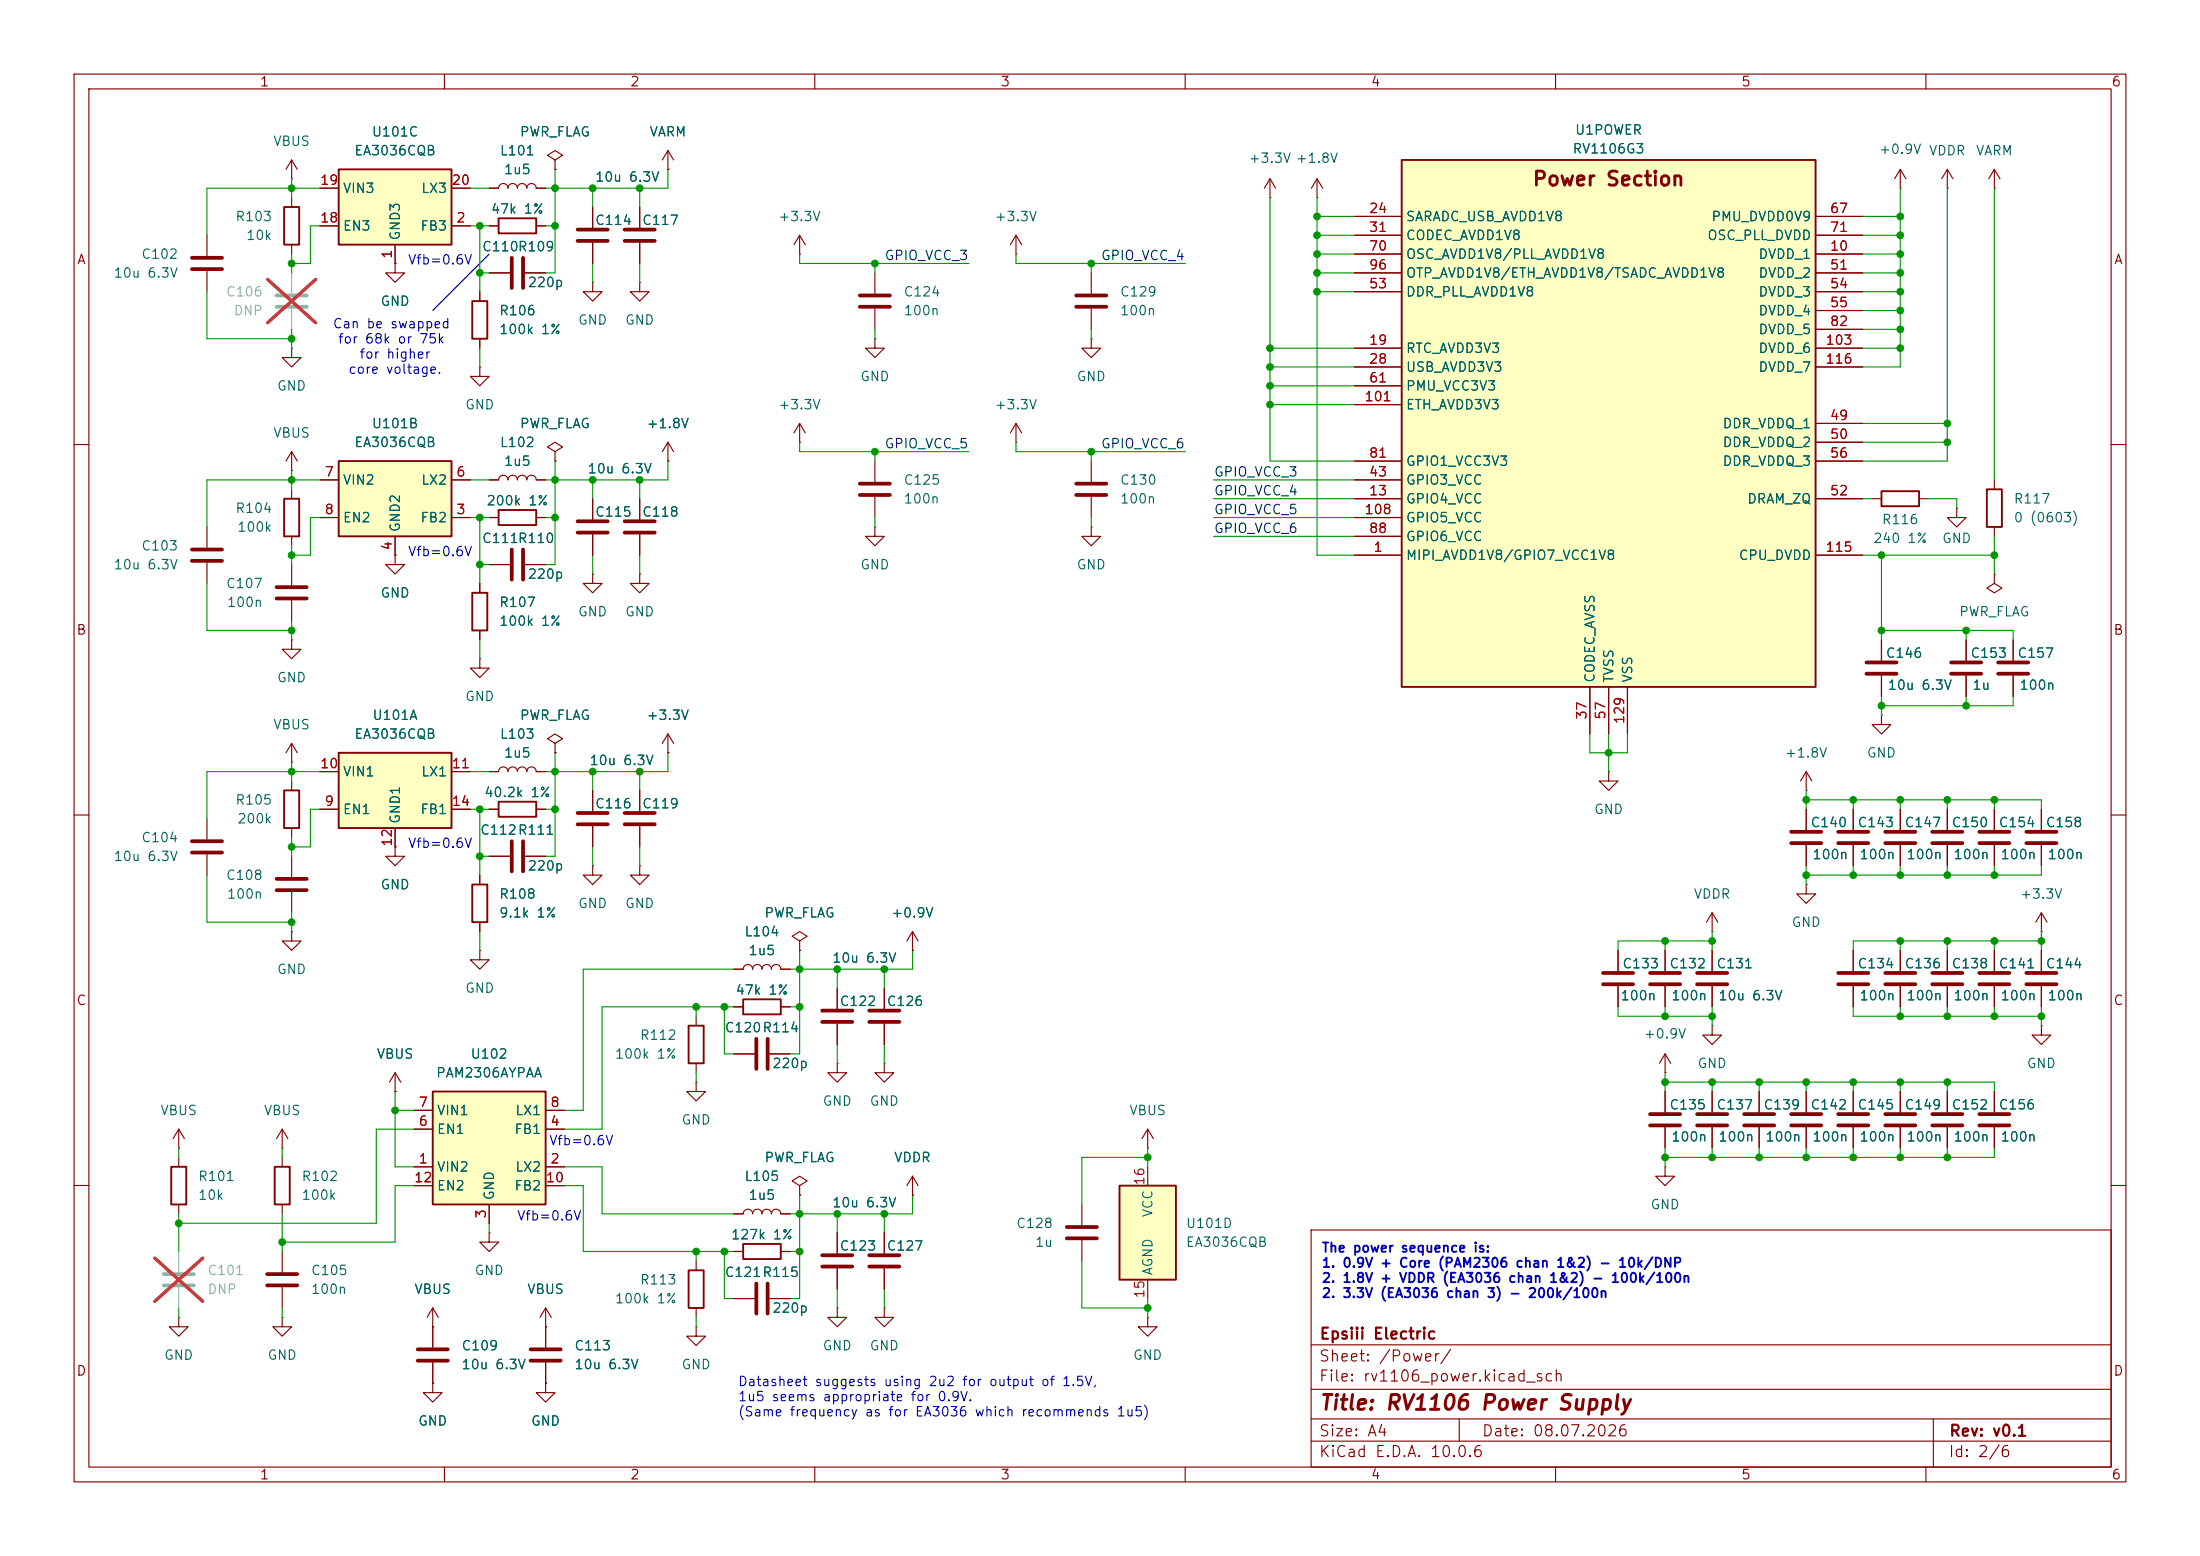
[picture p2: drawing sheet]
<svg xmlns="http://www.w3.org/2000/svg" width="297mm" height="210mm" viewBox="0 0 297 210" stroke-linecap="round" stroke-linejoin="round" font-family="sans-serif">
<g fill="none" stroke="#840000" stroke-width=".15">
<path d="M10 10h277v190h-277zM12 12h273v186h-273zM60 10v2M110 10v2M160 10v2M210 10v2M260 10v2M10 60h2M285 60h2M10 110h2M285 110h2M10 160h2"/>
<path d="M177 166h108v32h-108zM285 160h2M60 198v2M110 198v2M160 198v2M177 194.5h108M177 191.5h108M177 187.5h108M177 181.5h108M197 191.5v3M210 198v2M260 198v2"/>
<path d="M261 191.5v6.5"/>
</g>
<path d="M58.4 147.3h15.3v15.3h-15.3z" fill="#ffffc2"/>
<path d="M67.3 108.2h5.1v2h-5.1zM37.1 157.5h2v5.1h-2zM58.4 147.3h15.3v15.3h-15.3z" fill="none" stroke="#840000" stroke-width=".25"/>
<g fill="none" stroke="#840000" stroke-width=".15">
<path d="M107.9 34.3h.1M107.9 31.8l-.7 1.2M107.9 31.8l.8 1.2M107.9 31.8v2.5M147.3 36.8v2.8M118.1 45.7v1.3h1.3l-1.3 1.3-1.3-1.3h1.3M118.1 45.7h.1M147.3 41.7v2.8M147.3 62.2v2.8M147.3 67.1v2.8M64.8 88.9v1.3h1.2l-1.2 1.2-1.3-1.2h1.3M64.8 88.9h.1"/>
<path d="M90.2 99.1l-.8 1.2M90.2 99.1l.7 1.2M90.2 99.1v2.5M39.4 115.6v2.8M53.3 114.3v1.3h1.3l-1.3 1.2-1.2-1.2h1.2M53.3 114.3h.1M66 104.1h1.3a.64 .64 0 0 1 .6-.6 .64 .64 0 0 1 .7 .6 .64 .64 0 0 1 .6-.6 .64 .64 0 0 1 .6 .6 .64 .64 0 0 1 .7-.6 .64 .64 0 0 1 .6 .6 .64 .64 0 0 1 .7-.6 .64 .64 0 0 1 .6 .6h1.3M66 109.2h1.3M72.4 109.2h1.3M74.9 100.3l1-.6-1-.6-1 .6 1 .6v1.3M74.9 101.6h.1M90.2 101.6h.1"/>
<path d="M39.4 125.7v1.3h1.2l-1.2 1.3-1.3-1.3h1.3M39.4 125.7h.1M39.4 120.4v2.8M64.8 128.3v1.2h1.2l-1.2 1.3-1.3-1.3h1.3M64.8 128.3h.1M38.1 154.9h.1M38.1 152.4l-.8 1.3M38.1 152.4l.8 1.3M38.1 152.4v2.5M38.1 156.2v1.3M53.3 147.3h.1M53.3 144.8l-.7 1.3"/>
<path d="M53.3 144.8l.8 1.3M53.3 144.8v2.5M55.9 157.5h2.5M55.9 152.4h2.5M55.9 149.9h2.5M73.7 157.5h2.5M73.7 152.4h2.5M73.7 149.9h2.5M38.1 162.6v1.2M55.9 160h2.5M66 162.6v2.5M73.7 160h2.5"/>
</g>
<path d="M145.3 39.9h4.1M145.3 41.4h4.1M145.3 65.3h4.1M145.3 66.8h4.1M37.3 118.6h4.1M37.3 120.1h4.1" fill="none" stroke="#840000" stroke-width=".51"/>
<path d="M189.2 21.6h55.9v71.1h-55.9z" fill="#ffffc2"/>
<path d="M189.2 21.6h55.9v71.1h-55.9zM38.4 106.7h2v5.1h-2zM63.8 119.4h2v5.1h-2zM23.1 157.5h2v5.1h-2z" fill="none" stroke="#840000" stroke-width=".25"/>
<g fill="none" stroke="#840000" stroke-width=".15">
<path d="M118.1 36.8v2.8M182.9 34.3h6.3M182.9 29.2h6.3M182.9 31.8h6.3M182.9 36.8h6.3M182.9 39.4h6.3M245.1 34.3h6.4M245.1 29.2h6.4M245.1 31.8h6.4M245.1 36.8h6.4M245.1 39.4h6.4M118.1 41.7v2.8"/>
<path d="M182.9 47h6.3M182.9 49.5h6.3M182.9 52.1h6.3M182.9 54.6h6.3M245.1 47h6.4M245.1 49.5h6.4M245.1 57.2h6.4M245.1 59.7h6.4M245.1 41.9h6.4M245.1 44.5h6.4M27.9 71.1v2.8M27.9 75.9v2.8"/>
<path d="M39.4 76.2v2.8M118.1 71.1v1.3h1.3l-1.3 1.3-1.3-1.3h1.3M118.1 71.1h.1M118.1 62.2v2.8M118.1 67.1v2.8M147.3 71.1v1.3h1.3l-1.3 1.3-1.3-1.3h1.3M147.3 71.1h.1M182.9 74.9h6.3M182.9 67.3h6.3M182.9 64.8h6.3M182.9 62.2h6.3M182.9 72.4h6.3"/>
<path d="M182.9 69.9h6.3M245.1 74.9h6.4M245.1 67.3h6.4M245.1 62.2h6.4M39.4 86.4v1.2h1.2l-1.2 1.3-1.3-1.3h1.3M39.4 86.4h.1M39.4 81v2.8M214.6 92.7v6.4M217.2 92.7v6.4M219.7 92.7v6.4M27.9 110.5v2.8M27.9 115.3v2.8"/>
<path d="M39.4 102.9h.1M39.4 100.3v2.6M39.4 105.4v1.3M39.4 111.8v1.2M39.4 100.3l-.8 1.3M39.4 100.3l.7 1.3M64.8 118.1v1.3M66 115.6h2.8M70.9 115.6h2.8M64.8 124.5v1.2M107.9 127l1.1-.6-1.1-.7-1 .7 1 .6v1.3M107.9 128.3h.1"/>
<path d="M119.4 133.4v2.7M119.4 138.2v2.8M123.2 128.3h.1M123.2 125.7l-.8 1.3M123.2 125.7l.8 1.3M123.2 125.7v2.6M24.1 154.9h.1M24.1 152.4l-.7 1.3M24.1 152.4l.8 1.3M24.1 152.4v2.5M24.1 156.2v1.3M24.1 162.6v1.2"/>
<path d="M38.1 168.9v2.8M38.1 173.7v2.8M58.4 179.1v2.8M73.7 179.1h.1M73.7 176.5l-.8 1.3M73.7 176.5l.7 1.3M73.7 176.5v5.4M58.4 183.9v2.8M73.7 186.7v1.3h1.2l-1.2 1.2-1.3-1.2h1.3M73.7 186.7h.1M73.7 183.9v2.8"/>
</g>
<g fill="none" stroke="#840000" stroke-width=".51">
<path d="M116.1 39.9h4M116.1 41.4h4M25.9 75.7h4.1M25.9 74.2h4.1M37.3 79.2h4.1M116.1 65.3h4M116.1 66.8h4M37.3 80.8h4.1M25.9 115.1h4.1M25.9 113.5h4.1M69.1 113.5v4.1M70.6 113.5v4.1"/>
<path d="M117.3 137.9h4.1M117.3 136.4h4.1M36.1 173.5h4M36.1 172h4M56.4 183.6h4.1M56.4 182.1h4.1M71.6 183.6h4.1M71.6 182.1h4.1"/>
</g>
<path d="M45.7 101.6h15.3v10.2h-15.3z" fill="#ffffc2"/>
<path d="M254 66.3h5.1v2h-5.1zM268.2 66h2.1v5.1h-2.1zM45.7 101.6h15.3v10.2h-15.3zM93 138.4h2v5.1h-2zM100.3 134.9h5.1v2h-5.1zM93 171.5h2v5h-2zM100.3 167.9h5.1v2h-5.1z" fill="none" stroke="#840000" stroke-width=".25"/>
<g fill="none" stroke="#840000" stroke-width=".15">
<path d="M137.2 34.3h.1M137.2 31.8v2.5M137.2 31.8l-.8 1.2M137.2 31.8l.7 1.2M171.4 26.7h.1M171.4 24.1l-.7 1.3M171.4 24.1l.8 1.3M171.4 24.1v2.6M177.8 26.7h.1M177.8 24.1l-.8 1.3M177.8 24.1l.8 1.3M177.8 24.1v2.6"/>
<path d="M256.5 25.4h.1M256.5 22.9v2.5M256.5 22.9l-.7 1.2M256.5 22.9l.8 1.2M262.9 25.4h.1M262.9 22.9v2.5M262.9 22.9l-.8 1.2M262.9 22.9l.8 1.2M269.2 25.4h.1M269.2 22.9v2.5M269.2 22.9l-.7 1.2M269.2 22.9l.8 1.2"/>
<path d="M107.9 59.7h.1M107.9 57.2l-.7 1.2M107.9 57.2l.8 1.2M107.9 57.2v2.5M137.2 59.7h.1M137.2 57.2l-.8 1.2M137.2 57.2l.7 1.2M137.2 57.2v2.5M147.3 45.7v1.3h1.3l-1.3 1.3-1.3-1.3h1.3M147.3 45.7h.1M252.7 67.3h1.3M259.1 67.3h1.2"/>
<path d="M264.2 68.6v1.3h1.2l-1.2 1.2-1.3-1.2h1.3M264.2 68.6h.1M269.2 77.5v1.2l1.1 .7-1.1 .6-1-.6 1-.7M269.2 77.5h.1M269.2 64.8v1.2M269.2 71.1v1.3M254 86.4v2.8M254 91.2v2.8M265.4 86.4v2.8M265.4 91.2v2.8M271.8 86.4v2.8M271.8 91.2v2.8"/>
<path d="M43.2 109.2h2.5M43.2 104.1h2.5M53.3 111.8v2.5M61 109.2h2.5M61 104.1h2.5M80 116.8v1.3h1.3l-1.3 1.3-1.3-1.3h1.3M80 116.8h.1M80 106.7v2.8M80 111.5v2.8M86.4 116.8v1.3h1.2l-1.2 1.3-1.3-1.3h1.3M86.4 116.8h.1M86.4 106.7v2.8"/>
<path d="M86.4 111.5v2.8M256.5 109.2v2.8M256.5 114v2.8M262.9 109.2v2.8M262.9 114v2.8M269.2 109.2v2.8M269.2 114v2.8M275.6 109.2v2.8M275.6 114v2.8M94 137.2v1.2M99.1 130.8h1.2a.64 .64 0 0 1 .7-.6 .64 .64 0 0 1 .6 .6 .64 .64 0 0 1 .6-.6 .64 .64 0 0 1 .7 .6 .64 .64 0 0 1 .6-.6 .64 .64 0 0 1 .6 .6 .64 .64 0 0 1 .7-.6 .64 .64 0 0 1 .6 .6h1.3M99.1 135.9h1.2"/>
<path d="M105.4 135.9h1.3M231.1 138.4v1.3h-1.2l1.2 1.3 1.3-1.3h-1.3M231.1 138.4h.1M256.5 128.3v2.8M256.5 133.1v2.8M262.9 128.3v2.8M262.9 133.1v2.8M269.2 128.3v2.8M269.2 133.1v2.8M275.6 125.7h.1M275.6 138.4v1.3h1.3l-1.3 1.3-1.3-1.3h1.3M275.6 138.4h.1"/>
<path d="M275.6 123.2l-.8 1.3M275.6 123.2l.8 1.3M275.6 123.2v2.5M275.6 128.3v2.8M275.6 133.1v2.8M94 146.1v1.2h-1.3l1.3 1.3 1.2-1.3h-1.2M94 146.1h.1M94 143.5v1.3M99.1 142.2h2.8M103.9 142.2h2.8M224.8 147.3v2.8M224.8 152.1v2.8"/>
<path d="M231.1 147.3v2.8M231.1 152.1v2.8M237.5 147.3v2.8M237.5 152.1v2.8M243.8 147.3v2.8M243.8 152.1v2.8M250.2 147.3v2.8M250.2 152.1v2.8M256.5 147.3v2.8M256.5 152.1v2.8M262.9 147.3v2.8M262.9 152.1v2.8"/>
<path d="M269.2 147.3v2.8M269.2 152.1v2.8M24.1 177.8v1.3h1.3l-1.3 1.2-1.2-1.2h1.2M24.1 177.8h.1M38.1 177.8v1.3h1.3l-1.3 1.2-1.3-1.2h1.3M38.1 177.8h.1M58.4 179.1h.1M58.4 176.5l-.7 1.3M58.4 176.5l.8 1.3M58.4 176.5v2.6M66 166.4v1.2h1.3l-1.3 1.3-1.2-1.3h1.2M66 166.4h.1"/>
<path d="M94 179.1v1.2h-1.3l1.3 1.3 1.2-1.3h-1.2M94 179.1h.1M94 170.2v1.3M94 176.5v1.3M99.1 163.8h1.2a.64 .64 0 0 1 .7-.6 .64 .64 0 0 1 .6 .6 .64 .64 0 0 1 .6-.6 .64 .64 0 0 1 .7 .6 .64 .64 0 0 1 .6-.6 .64 .64 0 0 1 .6 .6 .64 .64 0 0 1 .7-.6 .64 .64 0 0 1 .6 .6h1.3M99.1 175.3h2.8M99.1 168.9h1.2M103.9 175.3h2.8M105.4 168.9h1.3M58.4 186.7v1.3h1.3l-1.3 1.2-1.3-1.2h1.3M58.4 186.7h.1"/>
</g>
<g fill="none" stroke="#840000" stroke-width=".51">
<path d="M252 89.4h4M252 90.9h4M263.4 89.4h4.1M263.4 90.9h4.1M269.7 89.4h4.1M269.7 90.9h4.1M78 111.3h4M78 109.7h4M84.3 111.3h4.1M84.3 109.7h4.1M254.5 112.3h4.1M254.5 113.8h4.1"/>
<path d="M260.9 112.3h4M260.9 113.8h4M267.2 112.3h4.1M267.2 113.8h4.1M273.6 112.3h4M273.6 113.8h4M254.5 131.3h4.1M254.5 132.8h4.1M260.9 131.3h4M260.9 132.8h4M267.2 131.3h4.1M267.2 132.8h4.1"/>
<path d="M273.6 131.3h4M273.6 132.8h4M102.1 140.2v4.1M103.6 140.2v4.1M222.8 150.4h4M222.8 151.9h4M229.1 150.4h4.1M229.1 151.9h4.1M235.5 150.4h4M235.5 151.9h4M241.8 150.4h4.1M241.8 151.9h4.1"/>
<path d="M248.2 150.4h4M248.2 151.9h4M254.5 150.4h4.1M254.5 151.9h4.1M260.9 150.4h4M260.9 151.9h4M267.2 150.4h4.1M267.2 151.9h4.1M102.1 173.2v4.1M103.6 173.2v4.1"/>
</g>
<path d="M22.1 173.5h4.1M22.1 172h4.1" fill="none" stroke="#a1a1a1" stroke-width=".51"/>
<path d="M24.1 168.9v2.8M24.1 173.7v2.8" fill="none" stroke="#a1a1a1" stroke-width=".15"/>
<path d="M20.9 169.8l6.5 5.8M27.4 169.8l-6.5 5.8" fill="none" stroke="#e12e31" stroke-width=".46"/>
<path d="M45.7 62.2h15.3v10.2h-15.3z" fill="#ffffc2"/>
<path d="M38.4 67.3h2v5.1h-2zM45.7 62.2h15.3v10.2h-15.3zM67.3 68.8h5.1v2.1h-5.1zM63.8 80h2v5.1h-2z" fill="none" stroke="#840000" stroke-width=".25"/>
<g fill="none" stroke="#840000" stroke-width=".15">
<path d="M66 25.4h1.3a.64 .64 0 0 1 .6-.6 .64 .64 0 0 1 .7 .6 .64 .64 0 0 1 .6-.6 .64 .64 0 0 1 .6 .6 .64 .64 0 0 1 .7-.6 .64 .64 0 0 1 .6 .6 .64 .64 0 0 1 .7-.6 .64 .64 0 0 1 .6 .6h1.3M74.9 21.6l1-.6-1-.7-1 .7 1 .6v1.3M74.9 22.9h.1M80 27.9v2.8M80 32.8v2.8M86.4 27.9v2.8M86.4 32.8v2.8M39.4 47v1.3h1.2l-1.2 1.2-1.3-1.2h1.3M39.4 47h.1M39.4 63.5h.1M39.4 61v2.5M39.4 66v1.3"/>
<path d="M39.4 72.4v1.3M39.4 61l-.8 1.2M39.4 61l.7 1.2M43.2 69.9h2.5M43.2 64.8h2.5M53.3 72.4v2.5M61 69.9h2.5M61 64.8h2.5M64.8 78.7v1.3M66 64.8h1.3a.64 .64 0 0 1 .6-.7 .64 .64 0 0 1 .7 .7 .64 .64 0 0 1 .6-.7 .64 .64 0 0 1 .6 .7 .64 .64 0 0 1 .7-.7 .64 .64 0 0 1 .6 .7 .64 .64 0 0 1 .7-.7 .64 .64 0 0 1 .6 .7h1.3M66 69.9h1.3M66 76.2h2.8"/>
<path d="M70.9 76.2h2.8M72.4 69.9h1.3M74.9 61l1-.7-1-.6-1 .6 1 .7v1.2M74.9 62.2h.1M80 77.5v1.2h1.3l-1.3 1.3-1.3-1.3h1.3M80 77.5h.1M80 67.3v2.8M80 72.1v2.8M86.4 77.5v1.2h1.2l-1.2 1.3-1.3-1.3h1.3M86.4 77.5h.1M64.8 85.1v1.3M217.2 104.1v1.3h1.2l-1.2 1.3-1.3-1.3h1.3"/>
<path d="M217.2 104.1h.1M113 133.4v2.7M113 138.2v2.8M218.4 128.3v2.8M218.4 133.1v2.8M113 143.5v1.3h1.3l-1.3 1.3-1.2-1.3h1.2M113 143.5h.1M119.4 143.5v1.3h1.2l-1.2 1.3-1.3-1.3h1.3M119.4 143.5h.1M123.2 158.8l-.8 1.2M123.2 158.8l.8 1.2M123.2 158.8v2.5"/>
<path d="M154.9 154.9h.1M154.9 152.4l-.7 1.3M154.9 152.4l.8 1.3M154.9 152.4v2.5M224.8 157.5v1.3h1.3l-1.3 1.2-1.3-1.2h1.3M224.8 157.5h.1M224.8 144.8h.1M224.8 142.2l-.8 1.3M224.8 142.2l.8 1.3M224.8 142.2v2.6M107.9 160l1.1-.6-1.1-.6-1 .6 1 .6v1.3M107.9 161.3h.1"/>
<path d="M113 176.5v1.3h1.3l-1.3 1.3-1.2-1.3h1.2M113 176.5h.1M113 166.4v2.8M113 171.2v2.8M119.4 176.5v1.3h1.2l-1.2 1.3-1.3-1.3h1.3M119.4 176.5h.1M119.4 166.4v2.8M119.4 171.2v2.8M123.2 161.3h.1M154.9 177.8v1.3h1.3l-1.3 1.2-1.2-1.2h1.2M154.9 177.8h.1"/>
</g>
<g fill="none" stroke="#840000" stroke-width=".51">
<path d="M78 32.5h4M78 31h4M84.3 32.5h4.1M84.3 31h4.1M69.1 74.2v4M70.6 74.2v4M78 71.9h4M78 70.4h4M111 137.9h4.1M111 136.4h4.1M216.4 131.3h4.1M216.4 132.8h4.1"/>
<path d="M111 170.9h4.1M111 169.4h4.1M117.3 170.9h4.1M117.3 169.4h4.1"/>
</g>
<path d="M37.3 39.9h4.1M37.3 41.4h4.1" fill="none" stroke="#a1a1a1" stroke-width=".51"/>
<path d="M39.4 36.8v2.8M39.4 41.7v2.8" fill="none" stroke="#a1a1a1" stroke-width=".15"/>
<path d="M36.1 37.7l6.5 5.9M42.6 37.7l-6.5 5.9" fill="none" stroke="#e12e31" stroke-width=".46"/>
<path d="M151.1 160h7.6v12.7h-7.6z" fill="#ffffc2"/>
<path d="M38.4 27.9h2v5.1h-2zM67.3 29.5h5.1v2h-5.1zM63.8 40.6h2v5.1h-2zM151.1 160h7.6v12.7h-7.6z" fill="none" stroke="#840000" stroke-width=".25"/>
<g fill="none" stroke="#840000" stroke-width=".15">
<path d="M27.9 31.8v2.7M27.9 36.6v2.8M39.4 24.1h.1M39.4 21.6l-.8 1.3M39.4 21.6l.7 1.3M39.4 21.6v2.5M39.4 26.7v1.2M39.4 33v1.3M64.8 39.4v1.2M66 36.8h2.8M66 30.5h1.3M70.9 36.8h2.8"/>
<path d="M72.4 30.5h1.3M80 38.1v1.3h1.3l-1.3 1.2-1.3-1.2h1.3M80 38.1h.1M86.4 38.1v1.3h1.2l-1.2 1.2-1.3-1.2h1.3M86.4 38.1h.1M90.2 22.9h.1M90.2 20.3l-.8 1.3M90.2 20.3l.7 1.3M90.2 20.3v2.6M64.8 49.5v1.3h1.2l-1.2 1.3-1.3-1.3h1.3M64.8 49.5h.1M64.8 45.7v1.3"/>
<path d="M90.2 59.7v2.5M90.2 59.7l-.8 1.3M90.2 59.7l.7 1.3M53.3 74.9v1.3h1.3l-1.3 1.3-1.2-1.3h1.2M53.3 74.9h.1M86.4 67.3v2.8M86.4 72.1v2.8M90.2 62.2h.1M254 96.5v1.3h1.3l-1.3 1.3-1.3-1.3h1.3M254 96.5h.1M243.8 119.4v1.3h1.3l-1.3 1.2-1.2-1.2h1.2M243.8 119.4h.1"/>
<path d="M243.8 109.2v2.8M243.8 114v2.8M250.2 109.2v2.8M250.2 114v2.8M224.8 128.3v2.8M224.8 133.1v2.8M231.1 128.3v2.8M231.1 133.1v2.8M250.2 128.3v2.8M250.2 133.1v2.8M154.9 157.5v2.5M146 162.6v2.8"/>
<path d="M146 167.4v2.8M154.9 172.7v2.6"/>
</g>
<g fill="none" stroke="#840000" stroke-width=".51">
<path d="M25.9 36.3h4.1M25.9 34.8h4.1M69.1 34.8v4.1M70.6 34.8v4.1M84.3 71.9h4.1M84.3 70.4h4.1M241.8 112.3h4.1M241.8 113.8h4.1M248.2 112.3h4M248.2 113.8h4M222.8 131.3h4M222.8 132.8h4"/>
<path d="M229.1 131.3h4.1M229.1 132.8h4.1M248.2 131.3h4M248.2 132.8h4M144 167.1h4.1M144 165.6h4.1"/>
</g>
<path d="M45.7 22.9h15.3v10.1h-15.3z" fill="#ffffc2"/>
<path d="M45.7 22.9h15.3v10.1h-15.3z" fill="none" stroke="#840000" stroke-width=".25"/>
<g fill="none" stroke="#840000" stroke-width=".15">
<path d="M43.2 30.5h2.5M43.2 25.4h2.5M53.3 35.6v1.2h1.3l-1.3 1.3-1.2-1.3h1.2M53.3 35.6h.1M53.3 33v2.6M61 30.5h2.5M61 25.4h2.5M64.8 39.4v1.2M66 30.5h1.3M66 25.4h1.3M66 36.8h2.8M70.9 36.8h2.8"/>
<path d="M72.4 30.5h1.3M72.4 25.4h1.3M74.9 22.9h.1M80 27.9v2.8M80 32.8v2.8M86.4 27.9v2.8M86.4 32.8v2.8M90.2 22.9h.1M182.9 36.8h6.3M182.9 34.3h6.3M182.9 29.2h6.3M182.9 31.8h6.3"/>
<path d="M182.9 39.4h6.3M245.1 36.8h6.4M245.1 34.3h6.4M245.1 29.2h6.4M245.1 31.8h6.4M245.1 39.4h6.4M64.8 45.7v1.3M182.9 47h6.3M182.9 49.5h6.3M182.9 52.1h6.3M182.9 54.6h6.3M245.1 47h6.4"/>
<path d="M245.1 49.5h6.4M245.1 57.2h6.4M245.1 59.7h6.4M245.1 41.9h6.4M245.1 44.5h6.4M43.2 64.8h2.5M43.2 69.9h2.5M53.3 74.9h.1M53.3 72.4v2.5M61 64.8h2.5M61 69.9h2.5M64.8 78.7v1.3"/>
<path d="M66 64.8h1.3M66 69.9h1.3M66 76.2h2.8M70.9 76.2h2.8M72.4 64.8h1.3M72.4 69.9h1.3M74.9 62.2h.1M80 67.3v2.8M80 72.1v2.8M86.4 67.3v2.8M86.4 72.1v2.8M90.2 62.2h.1"/>
<path d="M182.9 64.8h6.3M182.9 69.9h6.3M182.9 74.9h6.3M182.9 67.3h6.3M182.9 62.2h6.3M182.9 72.4h6.3M245.1 74.9h6.4M245.1 67.3h6.4M245.1 62.2h6.4M64.8 85.1v1.3M214.6 92.7v6.4M217.2 92.7v6.4"/>
<path d="M219.7 92.7v6.4M254 86.4v2.8M254 91.2v2.8M265.4 86.4v2.8M265.4 91.2v2.8M271.8 86.4v2.8M271.8 91.2v2.8M43.2 109.2h2.5M43.2 104.1h2.5M53.3 114.3h.1M53.3 111.8v2.5M61 109.2h2.5"/>
<path d="M61 104.1h2.5M64.8 118.1v1.3M66 115.6h2.8M66 109.2h1.3M66 104.1h1.3M70.9 115.6h2.8M72.4 109.2h1.3M72.4 104.1h1.3M74.9 101.6h.1M80 106.7v2.8M80 111.5v2.8M86.4 106.7v2.8"/>
<path d="M86.4 111.5v2.8M90.2 101.6h.1M243.8 106.7h.1M243.8 104.1l-.7 1.3M243.8 104.1l.8 1.3M243.8 104.1v2.6M243.8 109.2v2.8M243.8 114v2.8M250.2 109.2v2.8M250.2 114v2.8M256.5 109.2v2.8M256.5 114v2.8"/>
<path d="M262.9 109.2v2.8M262.9 114v2.8M269.2 109.2v2.8M269.2 114v2.8M275.6 109.2v2.8M275.6 114v2.8M64.8 124.5v1.2M99.1 135.9h1.2M99.1 130.8h1.2M105.4 135.9h1.3M105.4 130.8h1.3M107.9 128.3h.1"/>
<path d="M113 133.4v2.7M113 138.2v2.8M119.4 133.4v2.7M119.4 138.2v2.8M123.2 128.3h.1M218.4 128.3v2.8M218.4 133.1v2.8M224.8 128.3v2.8M224.8 133.1v2.8M231.1 125.7h.1M231.1 123.2l.8 1.3M231.1 123.2l-.7 1.3"/>
<path d="M231.1 123.2v2.5M231.1 128.3v2.8M231.1 133.1v2.8M250.2 128.3v2.8M250.2 133.1v2.8M256.5 128.3v2.8M256.5 133.1v2.8M262.9 128.3v2.8M262.9 133.1v2.8M269.2 128.3v2.8M269.2 133.1v2.8M275.6 128.3v2.8"/>
<path d="M275.6 133.1v2.8M53.3 147.3h.1M55.9 157.5h2.5M55.9 152.4h2.5M55.9 149.9h2.5M73.7 157.5h2.5M73.7 152.4h2.5M73.7 149.9h2.5M99.1 142.2h2.8M103.9 142.2h2.8M224.8 147.3v2.8M224.8 152.1v2.8"/>
<path d="M231.1 147.3v2.8M231.1 152.1v2.8M237.5 147.3v2.8M237.5 152.1v2.8M243.8 147.3v2.8M243.8 152.1v2.8M250.2 147.3v2.8M250.2 152.1v2.8M256.5 147.3v2.8M256.5 152.1v2.8M262.9 147.3v2.8M262.9 152.1v2.8"/>
<path d="M269.2 147.3v2.8M269.2 152.1v2.8M55.9 160h2.5M58.4 179.1h.1M58.4 179.1v2.8M66 162.6v2.5M73.7 179.1h.1M73.7 160h2.5M73.7 179.1v2.8M99.1 175.3h2.8M99.1 168.9h1.2M99.1 163.8h1.2"/>
<path d="M103.9 175.3h2.8M105.4 168.9h1.3M105.4 163.8h1.3M107.9 161.3h.1M113 166.4v2.8M113 171.2v2.8M119.4 166.4v2.8M119.4 171.2v2.8M123.2 161.3h.1M58.4 186.7h.1M58.4 183.9v2.8M73.7 186.7h.1"/>
<path d="M73.7 183.9v2.8"/>
</g>
<path d="M66 34.3l-7.6 7.6" fill="none" stroke="#0000c2" stroke-width=".15"/>
<g fill="none" stroke="#009600" stroke-width=".15">
<path d="M27.9 39.4v6.3h11.5M39.4 24.1v2.6M39.4 34.3v2.5M43.2 30.5h-1.3v5.1h-2.5M43.2 25.4h-15.3v6.4M63.5 25.4h2.5M63.5 30.5h2.5M64.8 36.8h1.2M64.8 30.5v8.9M73.7 30.5h1.2M74.9 22.9v13.9h-1.2M80 25.4v2.5"/>
<path d="M80 35.6v2.5M86.4 25.4v2.5M86.4 35.6v2.5M90.2 22.9v2.5h-16.5M107.9 34.3v1.3h22.9M118.1 35.6v1.2M137.2 34.3v1.3h22.8M147.3 35.6v1.2M171.4 26.7v35.5h11.5M177.8 34.3h5.1M177.8 26.7v48.2h5.1M177.8 31.8h5.1"/>
<path d="M177.8 29.2h5.1M177.8 36.8h5.1M177.8 39.4h5.1M251.5 34.3h5M251.5 31.8h5M251.5 29.2h5M251.5 36.8h5M251.5 39.4h5M256.5 25.4v24.1h-5M262.9 25.4v36.8h-11.4M269.2 25.4v39.4M39.4 44.5v2.5"/>
<path d="M64.8 47v2.5M107.9 59.7v1.3h22.9M118.1 44.5v1.2M137.2 59.7v1.3h22.8M147.3 44.5v1.2M171.4 47h11.5M171.4 54.6h11.5M171.4 49.5h11.5M171.4 52.1h11.5M251.5 59.7h11.4M251.5 47h5M251.5 44.5h5"/>
<path d="M251.5 41.9h5M251.5 57.2h11.4M27.9 78.7v6.4h11.5M39.4 63.5v2.5M39.4 73.7v2.5M43.2 64.8h-15.3v6.3M43.2 69.9h-1.3v5h-2.5M63.5 64.8h2.5M63.5 69.9h2.5M64.8 69.9v8.8M64.8 76.2h1.2M73.7 69.9h1.2"/>
<path d="M74.9 62.2v14h-1.2M80 64.8v2.5M80 74.9v2.6M86.4 64.8v2.5M86.4 74.9v2.6M90.2 62.2v2.6h-16.5M118.1 61v1.2M118.1 69.9v1.2M147.3 61v1.2M147.3 69.9v1.2M163.8 67.3h19.1M163.8 64.8h19.1"/>
<path d="M163.8 72.4h19.1M163.8 69.9h19.1M251.5 67.3h1.2M251.5 74.9h17.7M254 74.9v11.5M260.3 67.3h3.9v1.3M269.2 72.4v5.1M39.4 83.8v2.6M64.8 86.4v2.5M214.6 99.1v2.5h5.1v-2.5M217.2 99.1v5M254 94v2.5"/>
<path d="M254 85.1h17.8v1.3M265.4 85.1v1.3M265.4 94v1.3M271.8 94v1.3h-17.8M27.9 118.1v6.4h11.5M39.4 102.9v2.5M39.4 113v2.6M43.2 109.2h-1.3v5.1h-2.5M43.2 104.1h-15.3v6.4M63.5 109.2h2.5M63.5 104.1h2.5M64.8 115.6h1.2"/>
<path d="M64.8 109.2v8.9M73.7 109.2h1.2M74.9 101.6v14h-1.2M80 104.1v2.6M80 114.3v2.5M86.4 104.1v2.6M86.4 114.3v2.5M90.2 101.6v2.5h-16.5M243.8 106.7v2.5M243.8 116.8v2.6M243.8 108h31.8v1.2M250.2 108v1.2"/>
<path d="M250.2 116.8v1.3M256.5 108v1.2M256.5 116.8v1.3M262.9 108v1.2M262.9 116.8v1.3M269.2 108v1.2M269.2 116.8v1.3M275.6 116.8v1.3h-31.8M39.4 123.2v2.5M64.8 125.7v2.6M94 135.9v1.3M97.8 135.9v6.3h1.3"/>
<path d="M99.1 130.8h-20.4v19.1h-2.5M99.1 135.9h-17.8v16.5h-5.1M106.7 135.9h1.2M107.9 128.3v13.9h-1.2M113 130.8v2.6M119.4 130.8v2.6M123.2 128.3v2.5h-16.5M218.4 135.9v1.3h12.7M224.8 127v1.3M224.8 135.9v1.3M231.1 127h-12.7v1.3M231.1 125.7v2.6"/>
<path d="M231.1 135.9v2.5M250.2 135.9v1.3h25.4M256.5 127v1.3M256.5 135.9v1.3M262.9 127v1.3M262.9 135.9v1.3M269.2 127v1.3M269.2 135.9v1.3M275.6 127h-25.4v1.3M275.6 125.7v2.6M275.6 135.9v2.5M24.1 154.9v1.3"/>
<path d="M38.1 154.9v1.3M53.3 147.3v10.2h2.6M53.3 149.9h2.6M55.9 152.4h-5.1v12.7h-26.7M76.2 157.5h5.1v6.3h17.8M94 144.8v1.3M113 141v2.5M119.4 141v2.5M154.9 156.2h-8.9v6.4M154.9 154.9v2.6M224.8 146.1h44.4v1.2M224.8 144.8v2.5"/>
<path d="M224.8 154.9v2.6M231.1 146.1v1.2M231.1 154.9v1.3M237.5 146.1v1.2M237.5 154.9v1.3M243.8 146.1v1.2M243.8 154.9v1.3M250.2 146.1v1.2M250.2 154.9v1.3M256.5 146.1v1.2M256.5 154.9v1.3M262.9 146.1v1.2"/>
<path d="M262.9 154.9v1.3M269.2 154.9v1.3h-44.4M24.1 163.8v5.1M24.1 176.5v1.3M38.1 163.8v5.1M38.1 176.5v1.3M55.9 160h-2.6v7.6h-15.2M66 165.1v1.3M76.2 160h2.5v8.9h20.4M94 168.9v1.3M94 177.8v1.3M97.8 168.9v6.4h1.3"/>
<path d="M106.7 168.9h1.2M107.9 161.3v14h-1.2M113 163.8v2.6M113 174v2.5M119.4 163.8v2.6M119.4 174v2.5M123.2 161.3v2.5h-16.5M146 170.2v6.3h8.9M154.9 175.3v2.5"/>
</g>
<g fill="#009600" stroke="#009600" stroke-width=".14">
<circle cx="64.8" cy="30.5" r=".46"/>
<circle cx="86.4" cy="25.4" r=".46"/>
<circle cx="74.9" cy="30.5" r=".46"/>
<circle cx="74.9" cy="25.4" r=".46"/>
<circle cx="80" cy="25.4" r=".46"/>
<circle cx="80" cy="64.8" r=".46"/>
<circle cx="86.4" cy="64.8" r=".46"/>
<circle cx="64.8" cy="69.9" r=".46"/>
<circle cx="74.9" cy="64.8" r=".46"/>
<circle cx="74.9" cy="69.9" r=".46"/>
<circle cx="64.8" cy="76.2" r=".46"/>
<circle cx="39.4" cy="35.6" r=".46"/>
<circle cx="39.4" cy="45.7" r=".46"/>
<circle cx="64.8" cy="36.8" r=".46"/>
<circle cx="39.4" cy="25.4" r=".46"/>
<circle cx="39.4" cy="64.8" r=".46"/>
<circle cx="39.4" cy="85.1" r=".46"/>
<circle cx="39.4" cy="74.9" r=".46"/>
<circle cx="39.4" cy="104.1" r=".46"/>
<circle cx="74.9" cy="109.2" r=".46"/>
<circle cx="74.9" cy="104.1" r=".46"/>
<circle cx="64.8" cy="115.6" r=".46"/>
<circle cx="64.8" cy="109.2" r=".46"/>
<circle cx="80" cy="104.1" r=".46"/>
<circle cx="86.4" cy="104.1" r=".46"/>
<circle cx="39.4" cy="124.5" r=".46"/>
<circle cx="39.4" cy="114.3" r=".46"/>
<circle cx="53.3" cy="149.9" r=".46"/>
<circle cx="24.1" cy="165.1" r=".46"/>
<circle cx="38.1" cy="167.6" r=".46"/>
<circle cx="94" cy="168.9" r=".46"/>
<circle cx="97.8" cy="168.9" r=".46"/>
<circle cx="107.9" cy="163.8" r=".46"/>
<circle cx="113" cy="163.8" r=".46"/>
<circle cx="107.9" cy="168.9" r=".46"/>
<circle cx="107.9" cy="135.9" r=".46"/>
<circle cx="113" cy="130.8" r=".46"/>
<circle cx="107.9" cy="130.8" r=".46"/>
<circle cx="94" cy="135.9" r=".46"/>
<circle cx="97.8" cy="135.9" r=".46"/>
<circle cx="256.5" cy="36.8" r=".46"/>
<circle cx="256.5" cy="47" r=".46"/>
<circle cx="256.5" cy="31.8" r=".46"/>
<circle cx="256.5" cy="34.3" r=".46"/>
<circle cx="256.5" cy="41.9" r=".46"/>
<circle cx="256.5" cy="44.5" r=".46"/>
<circle cx="262.9" cy="57.2" r=".46"/>
<circle cx="256.5" cy="39.4" r=".46"/>
<circle cx="256.5" cy="29.2" r=".46"/>
<circle cx="217.2" cy="101.6" r=".46"/>
<circle cx="254" cy="95.3" r=".46"/>
<circle cx="254" cy="85.1" r=".46"/>
<circle cx="256.5" cy="108" r=".46"/>
<circle cx="250.2" cy="108" r=".46"/>
<circle cx="262.9" cy="108" r=".46"/>
<circle cx="269.2" cy="118.1" r=".46"/>
<circle cx="269.2" cy="108" r=".46"/>
<circle cx="269.2" cy="74.9" r=".46"/>
<circle cx="254" cy="74.9" r=".46"/>
<circle cx="250.2" cy="118.1" r=".46"/>
<circle cx="243.8" cy="108" r=".46"/>
<circle cx="243.8" cy="118.1" r=".46"/>
<circle cx="265.4" cy="85.1" r=".46"/>
<circle cx="265.4" cy="95.3" r=".46"/>
<circle cx="262.9" cy="118.1" r=".46"/>
<circle cx="256.5" cy="118.1" r=".46"/>
<circle cx="269.2" cy="137.2" r=".46"/>
<circle cx="262.9" cy="137.2" r=".46"/>
<circle cx="275.6" cy="137.2" r=".46"/>
<circle cx="275.6" cy="127" r=".46"/>
<circle cx="269.2" cy="127" r=".46"/>
<circle cx="262.9" cy="127" r=".46"/>
<circle cx="256.5" cy="127" r=".46"/>
<circle cx="262.9" cy="59.7" r=".46"/>
<circle cx="250.2" cy="146.1" r=".46"/>
<circle cx="243.8" cy="156.2" r=".46"/>
<circle cx="250.2" cy="156.2" r=".46"/>
<circle cx="262.9" cy="146.1" r=".46"/>
<circle cx="256.5" cy="146.1" r=".46"/>
<circle cx="262.9" cy="156.2" r=".46"/>
<circle cx="256.5" cy="156.2" r=".46"/>
<circle cx="243.8" cy="146.1" r=".46"/>
<circle cx="256.5" cy="137.2" r=".46"/>
<circle cx="237.5" cy="146.1" r=".46"/>
<circle cx="224.8" cy="156.2" r=".46"/>
<circle cx="231.1" cy="156.2" r=".46"/>
<circle cx="237.5" cy="156.2" r=".46"/>
<circle cx="224.8" cy="146.1" r=".46"/>
<circle cx="231.1" cy="146.1" r=".46"/>
<circle cx="177.8" cy="34.3" r=".46"/>
<circle cx="177.8" cy="31.8" r=".46"/>
<circle cx="177.8" cy="36.8" r=".46"/>
<circle cx="171.4" cy="49.5" r=".46"/>
<circle cx="171.4" cy="54.6" r=".46"/>
<circle cx="171.4" cy="52.1" r=".46"/>
<circle cx="171.4" cy="47" r=".46"/>
<circle cx="177.8" cy="39.4" r=".46"/>
<circle cx="147.3" cy="35.6" r=".46"/>
<circle cx="177.8" cy="29.2" r=".46"/>
<circle cx="118.1" cy="35.6" r=".46"/>
<circle cx="118.1" cy="61" r=".46"/>
<circle cx="147.3" cy="61" r=".46"/>
<circle cx="119.4" cy="130.8" r=".46"/>
<circle cx="224.8" cy="127" r=".46"/>
<circle cx="231.1" cy="127" r=".46"/>
<circle cx="231.1" cy="137.2" r=".46"/>
<circle cx="224.8" cy="137.2" r=".46"/>
<circle cx="154.9" cy="156.2" r=".46"/>
<circle cx="154.9" cy="176.5" r=".46"/>
<circle cx="119.4" cy="163.8" r=".46"/>
</g>
<text font-size="2" fill="#840000" x="178" y="190.8">Title: RV1106 Power Supply</text>
<text font-size="1.9" fill="#840000" x="206.8" y="25.6">Power Section</text>
<g font-size="1.5" fill="#840000">
<text x="178" y="184.1">Sheet: /Power/</text>
<text x="178" y="181.1">Epsiii Electric</text>
<text x="178" y="186.8">File: rv1106_power.kicad_sch</text>
<text x="178" y="197">KiCad E.D.A. 10.0.6</text>
<text x="178" y="194.2">Size: A4</text>
<text x="200" y="194.2">Date: 08.07.2026</text>
<text x="263" y="197">Id: 2/6</text>
<text x="263" y="194.2">Rev: v0.1</text>
</g>
<g font-size="1.3" fill="#840000">
<text x="35" y="12">1</text>
<text x="85" y="12">2</text>
<text x="135" y="12">3</text>
<text x="185" y="12">4</text>
<text x="235" y="12">5</text>
<text x="285" y="12">6</text>
<text x="10.3" y="36">A</text>
<text x="285.3" y="36">A</text>
<text x="10.2" y="86">B</text>
<text x="285.2" y="86">B</text>
<text x="10.2" y="136">C</text>
<text x="285.2" y="136">C</text>
<text x="10.2" y="186">D</text>
<text x="285.2" y="186">D</text>
<text x="35" y="200">1</text>
<text x="85" y="200">2</text>
<text x="135" y="200">3</text>
<text x="185" y="200">4</text>
<text x="235" y="200">5</text>
<text x="285" y="200">6</text>
</g>
<g font-size="1.3" fill="#006464">
<text x="36.8" y="20">VBUS</text>
<text x="47.7" y="21.3">EA3036CQB</text>
<text x="50.1" y="18.7">U101C</text>
<text x="67.4" y="21.3">L101</text>
<text x="67.9" y="23.8">1u5</text>
<text x="70.1" y="18.7">PWR_FLAG</text>
<text x="87.6" y="18.7">VARM</text>
<text x="168.5" y="22.3">+3.3V +1.8V</text>
<text x="212.2" y="21">RV1106G3</text>
<text x="212.5" y="18.5">U1POWER</text>
<text x="253.6" y="21.1">+0.9V VDDR</text>
<text x="266.7" y="21.3">VARM</text>
<text x="46.2" y="26.4">VIN3</text>
<text x="56.8" y="26.4">LX3</text>
<text x="66.2" y="29.2">47k 1%</text>
<text x="80.2" y="24.8">10u 6.3V</text>
<text x="19" y="35.3">C102</text>
<text x="31.7" y="30.2">R103</text>
<text x="33.1" y="32.7">10k</text>
<text x="46.2" y="31.4">EN3</text>
<text x="54.3" y="32.5" transform="rotate(-90 54.3 32.5)">GND3</text>
<text x="56.7" y="31.4">FB3</text>
<text x="65" y="34.2">C110R109</text>
<text x="80.2" y="30.7">C114</text>
<text x="86.6" y="30.7">C117</text>
<text x="105" y="30.2">+3.3V</text>
<text x="134.2" y="30.2">+3.3V</text>
<text x="189.7" y="30.2">SARADC_USB_AVDD1V8</text>
<text x="189.7" y="32.7">CODEC_AVDD1V8</text>
<text x="189.7" y="35.3">OSC_AVDD1V8/PLL_AVDD1V8</text>
<text x="230.4" y="32.7">OSC_PLL_DVDD</text>
<text x="230.9" y="30.2">PMU_DVDD0V9</text>
<text x="237.3" y="35.3">DVDD_1</text>
<text x="15.2" y="37.8">10u 6.3V</text>
<text x="51.3" y="41.6">GND</text>
<text x="71.1" y="39.1">220p</text>
<text x="121.9" y="40.3">C124</text>
<text x="151.1" y="40.3">C129</text>
<text x="189.7" y="40.3">DDR_PLL_AVDD1V8</text>
<text x="189.7" y="37.8">OTP_AVDD1V8/ETH_AVDD1V8/TSADC_AVDD1V8</text>
<text x="237.3" y="37.8">DVDD_2</text>
<text x="237.3" y="40.3">DVDD_3</text>
<text x="67.3" y="42.9">R106</text>
<text x="67.3" y="45.4">100k 1%</text>
<text x="77.9" y="44.1">GND</text>
<text x="84.3" y="44.1">GND</text>
<text x="121.9" y="42.9">100n</text>
<text x="151.1" y="42.9">100n</text>
<text x="189.7" y="48">RTC_AVDD3V3</text>
<text x="237.3" y="42.9">DVDD_4</text>
<text x="237.3" y="45.4">DVDD_5</text>
<text x="237.3" y="48">DVDD_6</text>
<text x="37.3" y="53">GND</text>
<text x="116" y="51.8">GND</text>
<text x="145.3" y="51.8">GND</text>
<text x="189.7" y="50.5">USB_AVDD3V3</text>
<text x="189.7" y="53">PMU_VCC3V3</text>
<text x="237.3" y="50.5">DVDD_7</text>
<text x="36.8" y="59.4">VBUS</text>
<text x="50.1" y="58.1">U101B</text>
<text x="62.7" y="55.6">GND</text>
<text x="70.1" y="58.1">PWR_FLAG</text>
<text x="87.2" y="58.1">+1.8V</text>
<text x="105" y="55.6">+3.3V</text>
<text x="134.2" y="55.6">+3.3V</text>
<text x="189.7" y="55.6">ETH_AVDD3V3</text>
<text x="232.5" y="58.1">DDR_VDDQ_1</text>
<text x="46.2" y="65.7">VIN2</text>
<text x="47.7" y="60.7">EA3036CQB</text>
<text x="56.8" y="65.7">LX2</text>
<text x="67.4" y="60.7">L102</text>
<text x="67.9" y="63.2">1u5</text>
<text x="79.2" y="64.2">10u 6.3V</text>
<text x="121.9" y="65.7">C125</text>
<text x="151.1" y="65.7">C130</text>
<text x="189.7" y="65.7">GPIO3_VCC</text>
<text x="189.7" y="63.2">GPIO1_VCC3V3</text>
<text x="232.5" y="60.7">DDR_VDDQ_2</text>
<text x="232.5" y="63.2">DDR_VDDQ_3</text>
<text x="31.7" y="69.5">R104</text>
<text x="46.2" y="70.8">EN2</text>
<text x="54.3" y="71.9" transform="rotate(-90 54.3 71.9)">GND2</text>
<text x="56.7" y="70.8">FB2</text>
<text x="65.6" y="68.5">200k 1%</text>
<text x="80.2" y="70.1">C115</text>
<text x="86.6" y="70.1">C118</text>
<text x="121.9" y="68.3">100n</text>
<text x="151.1" y="68.3">100n</text>
<text x="189.7" y="68.3">GPIO4_VCC</text>
<text x="189.7" y="70.8">GPIO5_VCC</text>
<text x="235.8" y="68.3">DRAM_ZQ</text>
<text x="254" y="71.1">R116</text>
<text x="271.8" y="68.3">R117</text>
<text x="271.8" y="70.8">0 (0603)</text>
<text x="15.2" y="77.2">10u 6.3V</text>
<text x="19" y="74.6">C103</text>
<text x="31.9" y="72.1">100k</text>
<text x="65" y="73.6">C111R110</text>
<text x="116" y="77.2">GND</text>
<text x="145.3" y="77.2">GND</text>
<text x="189.7" y="75.9">MIPI_AVDD1V8/GPIO7_VCC1V8</text>
<text x="189.7" y="73.4">GPIO6_VCC</text>
<text x="234.6" y="75.9">CPU_DVDD</text>
<text x="252.8" y="73.6">240 1%</text>
<text x="262.1" y="73.6">GND</text>
<text x="30.4" y="79.7">C107</text>
<text x="30.5" y="82.2">100n</text>
<text x="51.3" y="81">GND</text>
<text x="67.3" y="82.2">R107</text>
<text x="71.1" y="78.4">220p</text>
<text x="77.9" y="83.5">GND</text>
<text x="84.3" y="83.5">GND</text>
<text x="264.4" y="83.5">PWR_FLAG</text>
<text x="67.3" y="84.8">100k 1%</text>
<text x="254.5" y="89.1">C146</text>
<text x="265.9" y="89.1">C153</text>
<text x="272.3" y="89.1">C157</text>
<text x="37.3" y="92.4">GND</text>
<text x="62.7" y="94.9">GND</text>
<text x="215.6" y="92.2" transform="rotate(-90 215.6 92.2)">CODEC_AVSS</text>
<text x="218.1" y="92.2" transform="rotate(-90 218.1 92.2)">TVSS</text>
<text x="220.7" y="92.2" transform="rotate(-90 220.7 92.2)">VSS</text>
<text x="254.7" y="93.4">10u 6.3V</text>
<text x="266.2" y="93.4">1u</text>
<text x="272.5" y="93.4">100n</text>
<text x="36.8" y="98.8">VBUS</text>
<text x="47.7" y="100">EA3036CQB</text>
<text x="50.2" y="97.5">U101A</text>
<text x="67.4" y="100">L103</text>
<text x="70.1" y="97.5">PWR_FLAG</text>
<text x="87.2" y="97.5">+3.3V</text>
<text x="46.2" y="105.1">VIN1</text>
<text x="56.8" y="105.1">LX1</text>
<text x="65.3" y="107.9">40.2k 1%</text>
<text x="67.9" y="102.6">1u5</text>
<text x="79.5" y="103.6">10u 6.3V</text>
<text x="240.9" y="102.6">+1.8V</text>
<text x="251.9" y="102.6">GND</text>
<text x="19" y="114">C104</text>
<text x="31.7" y="108.9">R105</text>
<text x="31.9" y="111.5">200k</text>
<text x="46.2" y="110.2">EN1</text>
<text x="54.3" y="111.3" transform="rotate(-90 54.3 111.3)">GND1</text>
<text x="56.7" y="110.2">FB1</text>
<text x="64.7" y="113">C112R111</text>
<text x="80.2" y="109.4">C116</text>
<text x="86.6" y="109.4">C119</text>
<text x="215.1" y="110.2">GND</text>
<text x="244.3" y="112">C140</text>
<text x="250.7" y="112">C143</text>
<text x="257" y="112">C147</text>
<text x="263.4" y="112">C150</text>
<text x="269.7" y="112">C154</text>
<text x="276.1" y="112">C158</text>
<text x="15.2" y="116.5">10u 6.3V</text>
<text x="30.4" y="119.1">C108</text>
<text x="71.1" y="117.8">220p</text>
<text x="244.6" y="116.3">100n</text>
<text x="250.9" y="116.3">100n</text>
<text x="257.3" y="116.3">100n</text>
<text x="263.6" y="116.3">100n</text>
<text x="270" y="116.3">100n</text>
<text x="276.3" y="116.3">100n</text>
<text x="30.5" y="121.6">100n</text>
<text x="51.3" y="120.3">GND</text>
<text x="67.3" y="121.6">R108</text>
<text x="67.3" y="124.2">9.1k 1%</text>
<text x="77.9" y="122.9">GND</text>
<text x="84.3" y="122.9">GND</text>
<text x="103.1" y="124.2">PWR_FLAG</text>
<text x="120.2" y="124.2">+0.9V</text>
<text x="228.6" y="121.6">VDDR</text>
<text x="241.8" y="125.4">GND</text>
<text x="272.6" y="121.6">+3.3V</text>
<text x="37.3" y="131.8">GND</text>
<text x="100.4" y="126.7">L104</text>
<text x="101" y="129.2">1u5</text>
<text x="112.3" y="130.2">10u 6.3V</text>
<text x="218.9" y="131">C133</text>
<text x="225.3" y="131">C132</text>
<text x="231.6" y="131">C131</text>
<text x="250.7" y="131">C134</text>
<text x="257" y="131">C136</text>
<text x="263.4" y="131">C138</text>
<text x="269.7" y="131">C141</text>
<text x="276.1" y="131">C144</text>
<text x="62.7" y="134.3">GND</text>
<text x="99.2" y="134.6">47k 1%</text>
<text x="113.3" y="136.1">C122</text>
<text x="119.6" y="136.1">C126</text>
<text x="218.7" y="135.3">100n</text>
<text x="225.5" y="135.3">100n</text>
<text x="231.9" y="135.3">10u 6.3V</text>
<text x="250.9" y="135.3">100n</text>
<text x="257.3" y="135.3">100n</text>
<text x="263.6" y="135.3">100n</text>
<text x="270" y="135.3">100n</text>
<text x="276.3" y="135.3">100n</text>
<text x="50.8" y="143.2">VBUS</text>
<text x="63.4" y="143.2">U102</text>
<text x="82.9" y="143.2">100k 1%</text>
<text x="86.3" y="140.7">R112</text>
<text x="97.8" y="139.6">C120R114</text>
<text x="221.8" y="140.5">+0.9V</text>
<text x="58.8" y="145.7">PAM2306AYPAA</text>
<text x="104.2" y="144.5">220p</text>
<text x="111" y="149.6">GND</text>
<text x="117.3" y="149.6">GND</text>
<text x="229.1" y="144.5">GND</text>
<text x="273.5" y="144.5">GND</text>
<text x="21.6" y="150.8">VBUS</text>
<text x="35.5" y="150.8">VBUS</text>
<text x="58.9" y="153.4">EN1</text>
<text x="58.9" y="150.8">VIN1</text>
<text x="69.4" y="153.4">FB1</text>
<text x="69.5" y="150.8">LX1</text>
<text x="91.9" y="152.1">GND</text>
<text x="152.4" y="150.8">VBUS</text>
<text x="225.3" y="150.1">C135</text>
<text x="225.5" y="154.4">100n</text>
<text x="231.6" y="150.1">C137</text>
<text x="231.9" y="154.4">100n</text>
<text x="238" y="150.1">C139</text>
<text x="238.2" y="154.4">100n</text>
<text x="244.3" y="150.1">C142</text>
<text x="244.6" y="154.4">100n</text>
<text x="250.7" y="150.1">C145</text>
<text x="250.9" y="154.4">100n</text>
<text x="257" y="150.1">C149</text>
<text x="257.3" y="154.4">100n</text>
<text x="263.4" y="150.1">C152</text>
<text x="263.6" y="154.4">100n</text>
<text x="269.7" y="150.1">C156</text>
<text x="270" y="154.4">100n</text>
<text x="26.7" y="159.7">R101</text>
<text x="40.6" y="159.7">R102</text>
<text x="58.9" y="158.4">VIN2</text>
<text x="58.9" y="161">EN2</text>
<text x="69.4" y="161">FB2</text>
<text x="69.5" y="158.4">LX2</text>
<text x="100.4" y="159.7">L105</text>
<text x="103.1" y="157.2">PWR_FLAG</text>
<text x="120.6" y="157.2">VDDR</text>
<text x="26.7" y="162.3">10k</text>
<text x="40.6" y="162.3">100k</text>
<text x="67" y="162.1" transform="rotate(-90 67 162.1)">GND</text>
<text x="98.6" y="167.6">127k 1%</text>
<text x="101" y="162.3">1u5</text>
<text x="112.3" y="163.3">10u 6.3V</text>
<text x="137.1" y="166.1">C128</text>
<text x="155.9" y="164.4" transform="rotate(-90 155.9 164.4)">VCC</text>
<text x="160" y="166.1">U101D</text>
<text x="222.7" y="163.5">GND</text>
<text x="41.9" y="172.4">C105</text>
<text x="64" y="172.4">GND</text>
<text x="86.3" y="173.7">R113</text>
<text x="97.8" y="172.7">C121R115</text>
<text x="113.3" y="169.1">C123</text>
<text x="119.6" y="169.1">C127</text>
<text x="139.6" y="168.6">1u</text>
<text x="155.9" y="172.2" transform="rotate(-90 155.9 172.2)">AGND</text>
<text x="160" y="168.6">EA3036CQB</text>
<text x="41.9" y="175">100n</text>
<text x="55.8" y="175">VBUS</text>
<text x="71.1" y="175">VBUS</text>
<text x="82.9" y="176.2">100k 1%</text>
<text x="104.2" y="177.5">220p</text>
<text x="22.1" y="183.8">GND</text>
<text x="36" y="183.8">GND</text>
<text x="62.2" y="182.6">C109</text>
<text x="62.2" y="185.1">10u 6.3V</text>
<text x="77.5" y="182.6">C113</text>
<text x="77.5" y="185.1">10u 6.3V</text>
<text x="91.9" y="185.1">GND</text>
<text x="111" y="182.6">GND</text>
<text x="117.3" y="182.6">GND</text>
<text x="152.9" y="183.8">GND</text>
<text x="56.4" y="192.7">GND</text>
<text x="71.6" y="192.7">GND</text>
</g>
<g font-size="1.3" fill="#a90000">
<text x="43.1" y="25.3">19</text>
<text x="60.9" y="25.3">20</text>
<text x="184.7" y="29.1">24</text>
<text x="246.9" y="29.1">67</text>
<text x="43.1" y="30.3">18</text>
<text x="53.2" y="35" transform="rotate(-90 53.2 35)">1</text>
<text x="61.5" y="30.3">2</text>
<text x="184.7" y="31.6">31</text>
<text x="184.7" y="34.2">70</text>
<text x="246.9" y="34.2">10</text>
<text x="246.9" y="31.6">71</text>
<text x="184.7" y="39.2">53</text>
<text x="184.7" y="36.7">96</text>
<text x="246.9" y="36.7">51</text>
<text x="246.9" y="39.2">54</text>
<text x="246.9" y="41.8">55</text>
<text x="184.7" y="46.9">19</text>
<text x="246.3" y="46.9">103</text>
<text x="246.9" y="44.3">82</text>
<text x="184.7" y="49.4">28</text>
<text x="184.7" y="51.9">61</text>
<text x="246.3" y="49.4">116</text>
<text x="184.1" y="54.5">101</text>
<text x="246.9" y="57">49</text>
<text x="246.9" y="59.6">50</text>
<text x="43.7" y="64.6">7</text>
<text x="61.5" y="64.6">6</text>
<text x="184.7" y="64.6">43</text>
<text x="184.7" y="62.1">81</text>
<text x="246.9" y="62.1">56</text>
<text x="43.7" y="69.7">8</text>
<text x="61.5" y="69.7">3</text>
<text x="184.1" y="69.7">108</text>
<text x="184.7" y="67.2">13</text>
<text x="246.9" y="67.2">52</text>
<text x="53.2" y="74.4" transform="rotate(-90 53.2 74.4)">4</text>
<text x="184.7" y="72.3">88</text>
<text x="185.3" y="74.8">1</text>
<text x="246.3" y="74.8">115</text>
<text x="214.5" y="97.2" transform="rotate(-90 214.5 97.2)">37</text>
<text x="217" y="97.2" transform="rotate(-90 217 97.2)">57</text>
<text x="219.6" y="97.8" transform="rotate(-90 219.6 97.8)">129</text>
<text x="43.1" y="104">10</text>
<text x="60.9" y="104">11</text>
<text x="43.7" y="109.1">9</text>
<text x="60.9" y="109.1">14</text>
<text x="53.2" y="114.4" transform="rotate(-90 53.2 114.4)">12</text>
<text x="56.4" y="149.7">7</text>
<text x="74.2" y="149.7">8</text>
<text x="56.4" y="152.3">6</text>
<text x="74.2" y="152.3">4</text>
<text x="55.8" y="159.9">12</text>
<text x="56.4" y="157.3">1</text>
<text x="73.6" y="159.9">10</text>
<text x="74.2" y="157.3">2</text>
<text x="154.8" y="160.1" transform="rotate(-90 154.8 160.1)">16</text>
<text x="65.9" y="164.6" transform="rotate(-90 65.9 164.6)">3</text>
<text x="154.8" y="175.3" transform="rotate(-90 154.8 175.3)">15</text>
</g>
<g font-size="1.3" fill="#0f0f0f">
<text x="119.3" y="35.4">GPIO_VCC_3</text>
<text x="148.5" y="35.4">GPIO_VCC_4</text>
<text x="119.3" y="60.8">GPIO_VCC_5</text>
<text x="148.5" y="60.8">GPIO_VCC_6</text>
<text x="163.8" y="64.6">GPIO_VCC_3</text>
<text x="163.8" y="67.2">GPIO_VCC_4</text>
<text x="163.8" y="69.7">GPIO_VCC_5</text>
<text x="163.8" y="72.3">GPIO_VCC_6</text>
</g>
<g font-size="1.3" fill="#989898">
<text x="30.4" y="40.3">C106</text>
<text x="31.5" y="42.9">DNP</text>
<text x="27.9" y="172.4">C101</text>
<text x="27.9" y="175">DNP</text>
</g>
<g font-size="1.3" fill="#0000c2">
<text x="55" y="36">Vfb=0.6V</text>
<text x="44.8" y="44.6">Can be swapped</text>
<text x="45.5" y="46.7">for 68k or 75k</text>
<text x="46.9" y="50.8">core voltage.</text>
<text x="48.4" y="48.7">for higher</text>
<text x="55" y="75.4">Vfb=0.6V</text>
<text x="55" y="114.8">Vfb=0.6V</text>
<text x="74" y="154.9">Vfb=0.6V</text>
<text x="69.7" y="165.1">Vfb=0.6V</text>
<text x="178.3" y="169.3">The power sequence is:</text>
<text x="178.3" y="171.4">1. 0.9V + Core (PAM2306 chan 1&amp;2) - 10k/DNP</text>
<text x="178.3" y="173.4">2. 1.8V + VDDR (EA3036 chan 1&amp;2) - 100k/100n</text>
<text x="178.3" y="175.5">2. 3.3V (EA3036 chan 3) - 200k/100n</text>
<text x="99.5" y="187.4">Datasheet suggests using 2u2 for output of 1.5V,</text>
<text x="99.5" y="189.4">1u5 seems appropriate for 0.9V.</text>
<text x="99.5" y="191.5">(Same frequency as for EA3036 which recommends 1u5)</text>
</g>
</svg>
